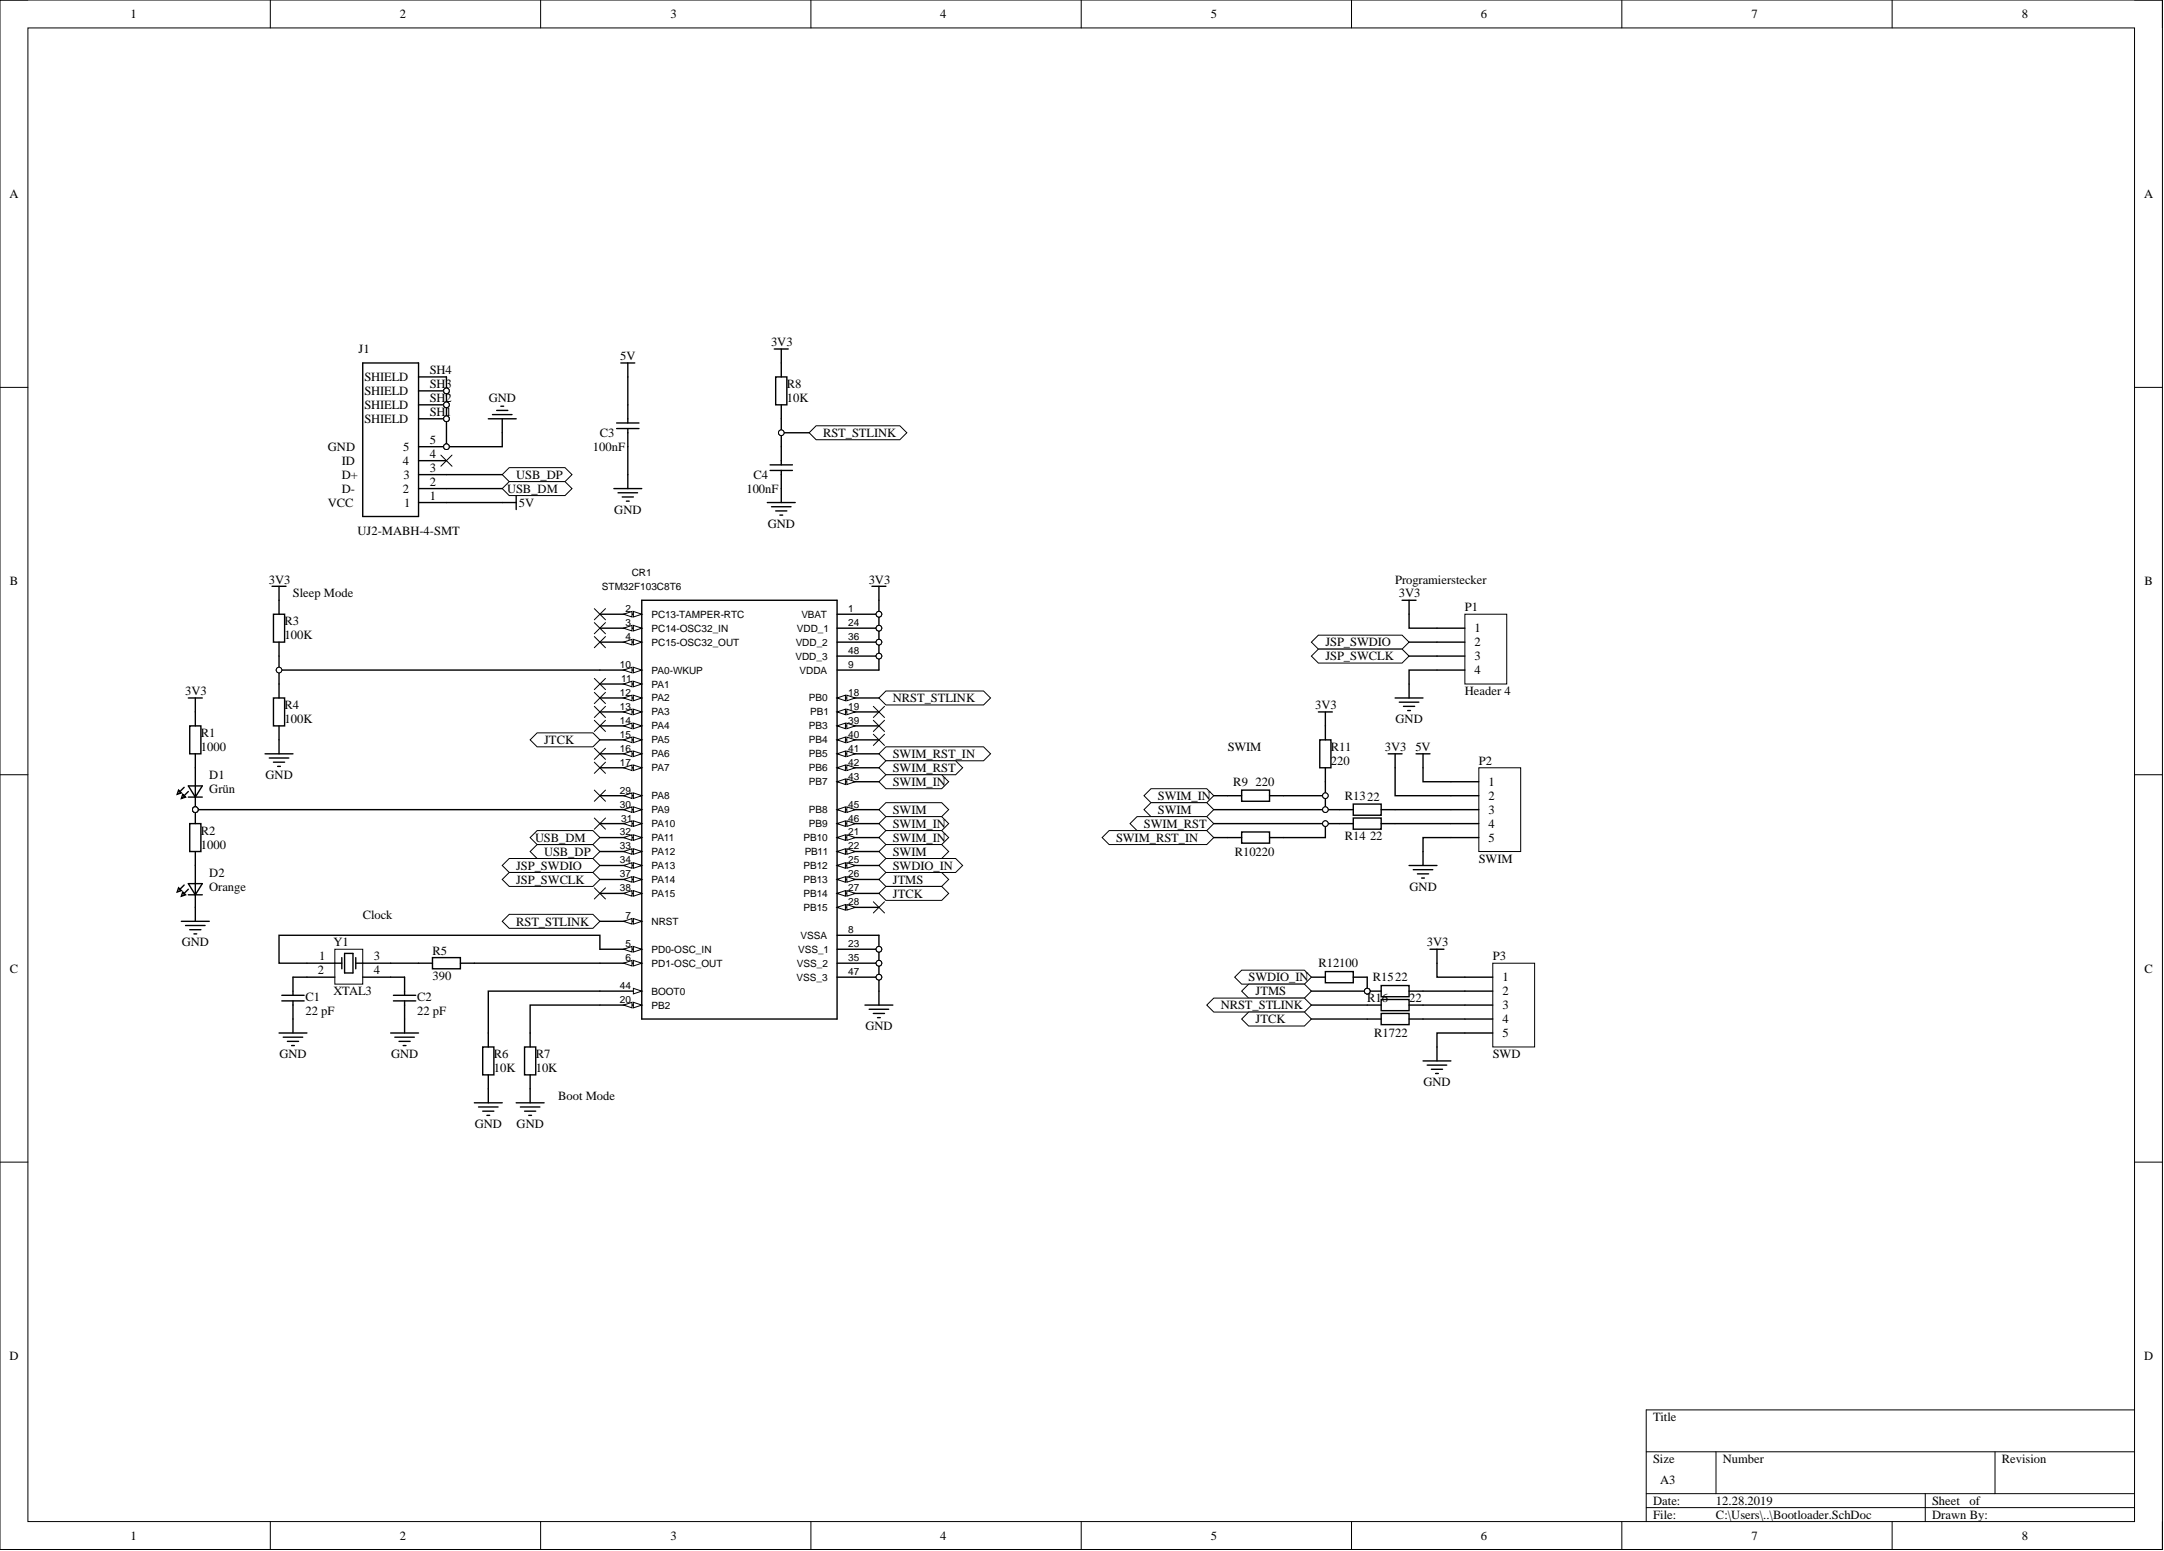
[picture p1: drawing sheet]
<svg xmlns="http://www.w3.org/2000/svg" width="393mm" height="282mm" viewBox="0 0 393 282" stroke-linecap="round" stroke-linejoin="round" font-family="sans-serif">
<g fill="none" stroke="#000" stroke-width=".18">
<path d="M0 0h393.1v281.6h-393.1zM0 0h5.1M5.1 5.1h382.9v271.4h-382.9zM49.1 0v5.1M98.3 0v5.1M147.4 0v5.1M196.5 0v5.1M245.7 0v5.1M294.8 0v5.1M343.9 0v5.1M388 0h5.1v5.1M0 70.4h5.1"/>
<path d="M388 70.4h5.1M0 140.8h5.1M388 140.8h5.1M0 211.2h5.1M388 211.2h5.1M388 256.2h-88.8v20.3M49.1 276.5v5.1M98.3 276.5v5.1M147.4 276.5v5.1M196.5 276.5v5.1M245.7 276.5v5.1M294.8 276.5v5.1"/>
<path d="M299.2 263.8h88.8M299.2 271.4h88.8M299.2 274h88.8M311.9 263.8v7.6M343.9 276.5v5.1M350 271.4v5.1M362.6 263.8v7.6M393.1 276.5v5.1"/>
</g>
<circle cx="81.1" cy="71" r=".51" fill="#fff"/>
<circle cx="81.1" cy="71" r=".51" fill="none" stroke="#000" stroke-width=".18"/>
<circle cx="81.1" cy="73.6" r=".51" fill="#fff"/>
<circle cx="81.1" cy="73.6" r=".51" fill="none" stroke="#000" stroke-width=".18"/>
<circle cx="81.1" cy="76.1" r=".51" fill="#fff"/>
<circle cx="81.1" cy="76.1" r=".51" fill="none" stroke="#000" stroke-width=".18"/>
<circle cx="81.1" cy="81.2" r=".51" fill="#fff"/>
<circle cx="81.1" cy="81.2" r=".51" fill="none" stroke="#000" stroke-width=".18"/>
<path d="M65.9 66h10.2v27.9h-10.2zM76.1 68.5h5M76.1 71h5" fill="none" stroke="#000" stroke-width=".25"/>
<circle cx="81.1" cy="71" r=".51" fill="#fff"/>
<circle cx="81.1" cy="71" r=".51" fill="none" stroke="#000" stroke-width=".18"/>
<path d="M76.1 73.6h5" fill="none" stroke="#000" stroke-width=".25"/>
<circle cx="81.1" cy="73.6" r=".51" fill="#fff"/>
<circle cx="81.1" cy="73.6" r=".51" fill="none" stroke="#000" stroke-width=".18"/>
<path d="M76.1 76.1h5" fill="none" stroke="#000" stroke-width=".25"/>
<circle cx="81.1" cy="76.1" r=".51" fill="#fff"/>
<circle cx="81.1" cy="76.1" r=".51" fill="none" stroke="#000" stroke-width=".18"/>
<path d="M76.1 81.2h5" fill="none" stroke="#000" stroke-width=".25"/>
<circle cx="81.1" cy="81.2" r=".51" fill="#fff"/>
<g fill="none" stroke="#000" stroke-width=".18">
<path d="M80.1 82.7l2.1 2M82.2 82.7l-2.1 2"/>
<circle cx="81.1" cy="81.2" r=".51"/>
</g>
<path d="M88.8 76.1h5M89.5 75.3h3.6M90.3 74.6h2M91 73.8h.5M91.3 76.1v2.5M76.1 83.7h5M76.1 86.3h5M76.1 88.8h5M76.1 91.3h5M91.3 91.3h2.5M93.8 90.1v2.5" fill="none" stroke="#000" stroke-width=".25"/>
<path d="M92.6 85h10.1l1.3 1.3-1.3 1.2h-10.1l-1.3-1.2z" fill-rule="evenodd" fill="#fff"/>
<path d="M92.6 85h10.1l1.3 1.3-1.3 1.2h-10.1l-1.3-1.2z" fill="none" stroke="#000" stroke-width=".18"/>
<path d="M92.6 87.5h10.1l1.3 1.3-1.3 1.3h-10.1l-1.3-1.3z" fill-rule="evenodd" fill="#fff"/>
<path d="M92.6 87.5h10.1l1.3 1.3-1.3 1.3h-10.1l-1.3-1.3z" fill="none" stroke="#000" stroke-width=".18"/>
<path d="M112.1 76.9h4M112.1 77.9h4M112.8 66h2.6M114.1 66v2.5M114.1 73.6v3.3M114.1 77.9v3.3M111.6 88.8h5.1M112.3 89.6h3.6M113.1 90.3h2M113.9 91.1h.5M114.1 86.3v2.5" fill="none" stroke="#000" stroke-width=".25"/>
<path d="M60.9 172.5h5v6.4h-5z" fill-rule="evenodd" fill="#fff"/>
<path d="M60.9 172.5h5v6.4h-5z" fill="none" stroke="#000" stroke-width=".18"/>
<g fill="none" stroke="#000" stroke-width=".25">
<path d="M53.3 177.6v3.3M55.8 177.6h5.1M55.8 175h6.3M62.1 174v2.1M62.6 173.3h1.6v3.5h-1.6zM64.7 175h6.3M64.7 174v2.1M65.9 177.6h5.1M73.5 177.6v3.3M76.1 175h2.5M78.6 174h5.1v2.1h-5.1zM83.7 175h2.5"/>
<path d="M50.7 187.7h5.1M51.2 180.9h4.1M51.2 181.9h4.1M51.5 188.5h3.5M52.2 189.3h2.1M53 190h.5M53.3 181.9v5.8M71 187.7h5.1M71.5 180.9h4.1M71.5 181.9h4.1M71.8 188.5h3.5M72.5 189.3h2.1"/>
<path d="M73.3 190h.5M73.5 181.9v5.8"/>
</g>
<circle cx="35.5" cy="147.1" r=".51" fill="#fff"/>
<circle cx="35.5" cy="147.1" r=".51" fill="none" stroke="#000" stroke-width=".18"/>
<path d="M35.5 147.1v2.6M35.5 154.8v2.5" fill="none" stroke="#000" stroke-width=".25"/>
<circle cx="35.5" cy="147.1" r=".51" fill="#fff"/>
<circle cx="35.5" cy="147.1" r=".51" fill="none" stroke="#000" stroke-width=".18"/>
<g fill="none" stroke="#000" stroke-width=".25">
<path d="M140.7 63.4h2.6M141 68.5h2v5.1h-2zM142 63.4v5.1M142 73.6v2.5M139.5 91.3h5M140 84.5h4M140 85.5h4M140.2 92.1h3.6M141 92.9h2M141.8 93.6h.5M142 81.2v3.3M142 85.5v5.8"/>
<path d="M49.4 106.6h2.6M49.7 111.6h2v5.1h-2zM50.7 106.6v5M50.7 116.7v2.5M34.2 126.8h2.6M34.5 131.9h2v5.1h-2zM35.5 126.8v5.1M35.5 137v2.5M48.2 137h5.1M48.9 137.8h3.6M49.7 126.8h2v5.1h-2zM49.7 138.5h2"/>
<path d="M50.5 139.3h.5M50.7 124.3v2.5M50.7 131.9v5.1M34.5 149.7h2v5.1h-2zM33 167.4h5M33.7 168.2h3.6M34.5 169h2M35.2 169.7h.6M35.5 164.9v2.5"/>
</g>
<path d="M148.3 77.4h15.3l1.2 1.2-1.2 1.3h-15.3l-1.2-1.3z" fill-rule="evenodd" fill="#fff"/>
<path d="M148.3 77.4h15.3l1.2 1.2-1.2 1.3h-15.3l-1.2-1.3z" fill="none" stroke="#000" stroke-width=".18"/>
<g fill="none" stroke="#000" stroke-width=".25">
<path d="M87.7 190.3h2.1v5h-2.1zM88.8 187.7v2.6M88.8 195.3v5.1M95.3 190.3h2.1v5h-2.1zM96.4 187.7v2.6M96.4 195.3v5.1M86.2 200.4h5.1M87 201.2h3.5M87.7 201.9h2.1M88.5 202.7h.5M93.8 200.4h5.1M94.6 201.2h3.5"/>
<path d="M95.3 201.9h2.1M96.1 202.7h.5"/>
</g>
<path d="M266.3 111.6h7.6v12.7h-7.6z" fill-rule="evenodd" fill="#fff"/>
<path d="M266.3 111.6h7.6v12.7h-7.6z" fill="none" stroke="#000" stroke-width=".18"/>
<path d="M254.9 109.1h2.5M256.1 109.1v2.5M261.2 114.2h5.1M261.2 116.7h5.1M261.2 119.2h5.1M253.6 126.8h5.1M254.3 127.6h3.6M255.1 128.4h2M255.9 129.1h.5M256.1 124.3v2.5M261.2 121.8h5.1" fill="none" stroke="#000" stroke-width=".25"/>
<path d="M239.6 115.4h15.3l1.2 1.3-1.2 1.3h-15.3l-1.2-1.3z" fill-rule="evenodd" fill="#fff"/>
<path d="M239.6 115.4h15.3l1.2 1.3-1.2 1.3h-15.3l-1.2-1.3z" fill="none" stroke="#000" stroke-width=".18"/>
<path d="M239.6 118h15.3l1.2 1.2-1.2 1.3h-15.3l-1.2-1.3z" fill-rule="evenodd" fill="#fff"/>
<path d="M239.6 118h15.3l1.2 1.2-1.2 1.3h-15.3l-1.2-1.3z" fill="none" stroke="#000" stroke-width=".18"/>
<path d="M268.8 139.5h7.6v15.3h-7.6z" fill-rule="evenodd" fill="#fff"/>
<path d="M268.8 139.5h7.6v15.3h-7.6z" fill="none" stroke="#000" stroke-width=".18"/>
<g fill="none" stroke="#000" stroke-width=".25">
<path d="M239.6 129.4h2.6M240.9 129.4v2.5M252.3 137h2.6M253.6 137v2.5M257.4 137h2.5M258.7 137v2.5M223.2 144.6h2.5M223.2 152.2h2.5M225.7 143.6h5.1v2h-5.1zM225.7 151.2h5.1v2h-5.1zM230.8 144.6h2.5M230.8 152.2h2.5"/>
<path d="M243.4 147.1h2.6M243.4 149.7h2.6M246 146.1h5.1v2.1h-5.1zM246 148.7h5.1v2h-5.1zM251.1 147.1h2.5M251.1 149.7h2.5M256.1 157.3h5.1M256.9 158.1h3.5M257.6 158.8h2.1M258.4 159.6h.5M258.7 154.8v2.5M263.7 142.1h5.1"/>
<path d="M263.7 144.6h5.1M263.7 147.1h5.1M263.7 149.7h5.1M263.7 152.2h5.1"/>
</g>
<path d="M209.2 143.3h10.2l1.2 1.3-1.2 1.3h-10.2l-1.3-1.3z" fill-rule="evenodd" fill="#fff"/>
<path d="M209.2 143.3h10.2l1.2 1.3-1.2 1.3h-10.2l-1.3-1.3z" fill="none" stroke="#000" stroke-width=".18"/>
<path d="M209.2 145.9h10.2l1.2 1.2-1.2 1.3h-10.2l-1.3-1.3z" fill-rule="evenodd" fill="#fff"/>
<path d="M209.2 145.9h10.2l1.2 1.2-1.2 1.3h-10.2l-1.3-1.3z" fill="none" stroke="#000" stroke-width=".18"/>
<path d="M206.7 148.4h12.7l1.2 1.3-1.2 1.2h-12.7l-1.3-1.2z" fill-rule="evenodd" fill="#fff"/>
<path d="M206.7 148.4h12.7l1.2 1.3-1.2 1.2h-12.7l-1.3-1.2z" fill="none" stroke="#000" stroke-width=".18"/>
<path d="M201.6 150.9h17.8l1.2 1.3-1.2 1.3h-17.8l-1.3-1.3z" fill-rule="evenodd" fill="#fff"/>
<path d="M201.6 150.9h17.8l1.2 1.3-1.2 1.3h-17.8l-1.3-1.3z" fill="none" stroke="#000" stroke-width=".18"/>
<path d="M271.3 175h7.6v15.3h-7.6z" fill-rule="evenodd" fill="#fff"/>
<path d="M271.3 175h7.6v15.3h-7.6z" fill="none" stroke="#000" stroke-width=".18"/>
<path d="M259.9 172.5h2.6M261.2 172.5v2.5M266.3 177.6h5M258.7 192.8h5M259.4 193.6h3.6M260.2 194.3h2M260.9 195.1h.5M261.2 190.3v2.5M266.3 180.1h5M266.3 182.7h5M266.3 185.2h5M266.3 187.7h5" fill="none" stroke="#000" stroke-width=".25"/>
<circle cx="248.5" cy="180.1" r=".51" fill="#fff"/>
<circle cx="248.5" cy="180.1" r=".51" fill="none" stroke="#000" stroke-width=".18"/>
<path d="M248.5 180.1h2.6" fill="none" stroke="#000" stroke-width=".25"/>
<circle cx="248.5" cy="180.1" r=".51" fill="#fff"/>
<circle cx="248.5" cy="180.1" r=".51" fill="none" stroke="#000" stroke-width=".18"/>
<path d="M238.4 177.6h2.5M240.9 176.6h5.1v2h-5.1zM246 177.6h2.5M251.1 179.1h5v2h-5zM248.5 182.7h2.6M248.5 185.2h2.6M251.1 181.6h5v2.1h-5zM251.1 184.2h5v2h-5zM256.1 180.1h2.6M256.1 182.7h2.6M256.1 185.2h2.6" fill="none" stroke="#000" stroke-width=".25"/>
<path d="M225.7 176.3h11.4l1.3 1.3-1.3 1.3h-11.4l-1.3-1.3z" fill-rule="evenodd" fill="#fff"/>
<path d="M225.7 176.3h11.4l1.3 1.3-1.3 1.3h-11.4l-1.3-1.3z" fill="none" stroke="#000" stroke-width=".18"/>
<path d="M227 178.9h10.1l1.3 1.2-1.3 1.3h-10.1l-1.3-1.3z" fill-rule="evenodd" fill="#fff"/>
<path d="M227 178.9h10.1l1.3 1.2-1.3 1.3h-10.1l-1.3-1.3z" fill="none" stroke="#000" stroke-width=".18"/>
<path d="M220.6 181.4h16.5l1.3 1.3-1.3 1.2h-16.5l-1.2-1.2z" fill-rule="evenodd" fill="#fff"/>
<path d="M220.6 181.4h16.5l1.3 1.3-1.3 1.2h-16.5l-1.2-1.2z" fill="none" stroke="#000" stroke-width=".18"/>
<path d="M227 183.9h10.1l1.3 1.3-1.3 1.3h-10.1l-1.3-1.3z" fill-rule="evenodd" fill="#fff"/>
<path d="M227 183.9h10.1l1.3 1.3-1.3 1.3h-10.1l-1.3-1.3z" fill="none" stroke="#000" stroke-width=".18"/>
<circle cx="159.8" cy="119.2" r=".51" fill="#fff"/>
<circle cx="159.8" cy="119.2" r=".51" fill="none" stroke="#000" stroke-width=".18"/>
<circle cx="159.8" cy="177.6" r=".51" fill="#fff"/>
<circle cx="159.8" cy="177.6" r=".51" fill="none" stroke="#000" stroke-width=".18"/>
<circle cx="159.8" cy="116.7" r=".51" fill="#fff"/>
<circle cx="159.8" cy="116.7" r=".51" fill="none" stroke="#000" stroke-width=".18"/>
<circle cx="159.8" cy="175" r=".51" fill="#fff"/>
<circle cx="159.8" cy="175" r=".51" fill="none" stroke="#000" stroke-width=".18"/>
<circle cx="159.8" cy="114.2" r=".51" fill="#fff"/>
<circle cx="159.8" cy="114.2" r=".51" fill="none" stroke="#000" stroke-width=".18"/>
<circle cx="159.8" cy="172.5" r=".51" fill="#fff"/>
<circle cx="159.8" cy="172.5" r=".51" fill="none" stroke="#000" stroke-width=".18"/>
<circle cx="159.8" cy="111.6" r=".51" fill="#fff"/>
<circle cx="159.8" cy="111.6" r=".51" fill="none" stroke="#000" stroke-width=".18"/>
<path d="M116.7 109.1h35.5v76.1h-35.5zM152.2 119.2h7.6" fill="none" stroke="#000" stroke-width=".25"/>
<circle cx="159.8" cy="119.2" r=".51" fill="#fff"/>
<circle cx="159.8" cy="119.2" r=".51" fill="none" stroke="#000" stroke-width=".18"/>
<path d="M152.2 177.6h7.6" fill="none" stroke="#000" stroke-width=".25"/>
<circle cx="159.8" cy="177.6" r=".51" fill="#fff"/>
<circle cx="159.8" cy="177.6" r=".51" fill="none" stroke="#000" stroke-width=".18"/>
<path d="M152.2 149.7h7.6" fill="none" stroke="#000" stroke-width=".25"/>
<path d="M152.2 149.7l1.5-.5v1z" fill="#fff"/>
<path d="M152.2 149.7l1.5-.5v1z" fill="none" stroke="#000" stroke-width=".18"/>
<path d="M153.9 149.2l1.5 .5-1.5 .5z" fill="#fff"/>
<path d="M153.9 149.2l1.5 .5-1.5 .5z" fill="none" stroke="#000" stroke-width=".18"/>
<path d="M152.2 147.1h7.6" fill="none" stroke="#000" stroke-width=".25"/>
<path d="M152.2 147.1l1.5-.5v1z" fill="#fff"/>
<path d="M152.2 147.1l1.5-.5v1z" fill="none" stroke="#000" stroke-width=".18"/>
<path d="M153.9 146.6l1.5 .5-1.5 .5z" fill="#fff"/>
<path d="M153.9 146.6l1.5 .5-1.5 .5z" fill="none" stroke="#000" stroke-width=".18"/>
<path d="M109 180.1h7.7" fill="none" stroke="#000" stroke-width=".25"/>
<path d="M115.1 179.6l1.6 .5-1.6 .5z" fill="#fff"/>
<path d="M115.1 179.6l1.6 .5-1.6 .5z" fill="none" stroke="#000" stroke-width=".18"/>
<path d="M152.2 142.1h7.6" fill="none" stroke="#000" stroke-width=".25"/>
<path d="M152.2 142.1l1.5-.5v1z" fill="#fff"/>
<path d="M152.2 142.1l1.5-.5v1z" fill="none" stroke="#000" stroke-width=".18"/>
<path d="M153.9 141.6l1.5 .5-1.5 .5z" fill="#fff"/>
<path d="M153.9 141.6l1.5 .5-1.5 .5z" fill="none" stroke="#000" stroke-width=".18"/>
<path d="M152.2 139.5h7.6" fill="none" stroke="#000" stroke-width=".25"/>
<path d="M152.2 139.5l1.5-.5v1z" fill="#fff"/>
<path d="M152.2 139.5l1.5-.5v1z" fill="none" stroke="#000" stroke-width=".18"/>
<path d="M153.9 139l1.5 .5-1.5 .5z" fill="#fff"/>
<path d="M153.9 139l1.5 .5-1.5 .5z" fill="none" stroke="#000" stroke-width=".18"/>
<path d="M152.2 137h7.6" fill="none" stroke="#000" stroke-width=".25"/>
<path d="M152.2 137l1.5-.5v1z" fill="#fff"/>
<path d="M152.2 137l1.5-.5v1z" fill="none" stroke="#000" stroke-width=".18"/>
<path d="M153.9 136.5l1.5 .5-1.5 .5z" fill="#fff"/>
<path d="M153.9 136.5l1.5 .5-1.5 .5z" fill="none" stroke="#000" stroke-width=".18"/>
<path d="M152.2 134.5h7.6" fill="none" stroke="#000" stroke-width=".25"/>
<path d="M152.2 134.5l1.5-.6v1.1z" fill="#fff"/>
<path d="M152.2 134.5l1.5-.6v1.1z" fill="none" stroke="#000" stroke-width=".18"/>
<path d="M153.9 133.9l1.5 .6-1.5 .5z" fill="#fff"/>
<path d="M153.9 133.9l1.5 .6-1.5 .5z" fill="none" stroke="#000" stroke-width=".18"/>
<path d="M152.2 131.9h7.6" fill="none" stroke="#000" stroke-width=".25"/>
<path d="M152.2 131.9l1.5-.5v1z" fill="#fff"/>
<path d="M152.2 131.9l1.5-.5v1z" fill="none" stroke="#000" stroke-width=".18"/>
<path d="M153.9 131.4l1.5 .5-1.5 .5z" fill="#fff"/>
<path d="M153.9 131.4l1.5 .5-1.5 .5z" fill="none" stroke="#000" stroke-width=".18"/>
<path d="M109 162.4h7.7" fill="none" stroke="#000" stroke-width=".25"/>
<path d="M115.1 161.9l1.6 .5-1.6 .5z" fill="#fff"/>
<path d="M115.1 161.9l1.6 .5-1.6 .5z" fill="none" stroke="#000" stroke-width=".18"/>
<path d="M113.4 162.4l1.5-.5v1z" fill="#fff"/>
<path d="M113.4 162.4l1.5-.5v1z" fill="none" stroke="#000" stroke-width=".18"/>
<path d="M109 159.8h7.7" fill="none" stroke="#000" stroke-width=".25"/>
<path d="M115.1 159.3l1.6 .5-1.6 .5z" fill="#fff"/>
<path d="M115.1 159.3l1.6 .5-1.6 .5z" fill="none" stroke="#000" stroke-width=".18"/>
<path d="M113.4 159.8l1.5-.5v1z" fill="#fff"/>
<path d="M113.4 159.8l1.5-.5v1z" fill="none" stroke="#000" stroke-width=".18"/>
<path d="M152.2 116.7h7.6" fill="none" stroke="#000" stroke-width=".25"/>
<circle cx="159.8" cy="116.7" r=".51" fill="#fff"/>
<circle cx="159.8" cy="116.7" r=".51" fill="none" stroke="#000" stroke-width=".18"/>
<path d="M152.2 175h7.6" fill="none" stroke="#000" stroke-width=".25"/>
<circle cx="159.8" cy="175" r=".51" fill="#fff"/>
<circle cx="159.8" cy="175" r=".51" fill="none" stroke="#000" stroke-width=".18"/>
<path d="M109 157.3h7.7" fill="none" stroke="#000" stroke-width=".25"/>
<path d="M115.1 156.8l1.6 .5-1.6 .5z" fill="#fff"/>
<path d="M115.1 156.8l1.6 .5-1.6 .5z" fill="none" stroke="#000" stroke-width=".18"/>
<path d="M113.4 157.3l1.5-.5v1z" fill="#fff"/>
<path d="M113.4 157.3l1.5-.5v1z" fill="none" stroke="#000" stroke-width=".18"/>
<path d="M109 154.8h7.7" fill="none" stroke="#000" stroke-width=".25"/>
<path d="M115.1 154.2l1.6 .6-1.6 .5z" fill="#fff"/>
<path d="M115.1 154.2l1.6 .6-1.6 .5z" fill="none" stroke="#000" stroke-width=".18"/>
<path d="M113.4 154.8l1.5-.6v1.1z" fill="#fff"/>
<path d="M113.4 154.8l1.5-.6v1.1z" fill="none" stroke="#000" stroke-width=".18"/>
<path d="M109 152.2h7.7" fill="none" stroke="#000" stroke-width=".25"/>
<path d="M115.1 151.7l1.6 .5-1.6 .5z" fill="#fff"/>
<path d="M115.1 151.7l1.6 .5-1.6 .5z" fill="none" stroke="#000" stroke-width=".18"/>
<path d="M113.4 152.2l1.5-.5v1z" fill="#fff"/>
<path d="M113.4 152.2l1.5-.5v1z" fill="none" stroke="#000" stroke-width=".18"/>
<path d="M109 149.7h7.7" fill="none" stroke="#000" stroke-width=".25"/>
<path d="M115.1 149.2l1.6 .5-1.6 .5z" fill="#fff"/>
<path d="M115.1 149.2l1.6 .5-1.6 .5z" fill="none" stroke="#000" stroke-width=".18"/>
<path d="M113.4 149.7l1.5-.5v1z" fill="#fff"/>
<path d="M113.4 149.7l1.5-.5v1z" fill="none" stroke="#000" stroke-width=".18"/>
<path d="M109 147.1h7.7" fill="none" stroke="#000" stroke-width=".25"/>
<path d="M115.1 146.6l1.6 .5-1.6 .5z" fill="#fff"/>
<path d="M115.1 146.6l1.6 .5-1.6 .5z" fill="none" stroke="#000" stroke-width=".18"/>
<path d="M113.4 147.1l1.5-.5v1z" fill="#fff"/>
<path d="M113.4 147.1l1.5-.5v1z" fill="none" stroke="#000" stroke-width=".18"/>
<path d="M109 144.6h7.7" fill="none" stroke="#000" stroke-width=".25"/>
<path d="M115.1 144.1l1.6 .5-1.6 .5z" fill="#fff"/>
<path d="M115.1 144.1l1.6 .5-1.6 .5z" fill="none" stroke="#000" stroke-width=".18"/>
<path d="M113.4 144.6l1.5-.5v1z" fill="#fff"/>
<path d="M113.4 144.6l1.5-.5v1z" fill="none" stroke="#000" stroke-width=".18"/>
<path d="M152.2 164.9h7.6" fill="none" stroke="#000" stroke-width=".25"/>
<path d="M152.2 164.9l1.5-.5v1z" fill="#fff"/>
<path d="M152.2 164.9l1.5-.5v1z" fill="none" stroke="#000" stroke-width=".18"/>
<path d="M153.9 164.4l1.5 .5-1.5 .5z" fill="#fff"/>
<path d="M153.9 164.4l1.5 .5-1.5 .5z" fill="none" stroke="#000" stroke-width=".18"/>
<path d="M152.2 162.4h7.6" fill="none" stroke="#000" stroke-width=".25"/>
<path d="M152.2 162.4l1.5-.5v1z" fill="#fff"/>
<path d="M152.2 162.4l1.5-.5v1z" fill="none" stroke="#000" stroke-width=".18"/>
<path d="M153.9 161.9l1.5 .5-1.5 .5z" fill="#fff"/>
<path d="M153.9 161.9l1.5 .5-1.5 .5z" fill="none" stroke="#000" stroke-width=".18"/>
<path d="M152.2 159.8h7.6" fill="none" stroke="#000" stroke-width=".25"/>
<path d="M152.2 159.8l1.5-.5v1z" fill="#fff"/>
<path d="M152.2 159.8l1.5-.5v1z" fill="none" stroke="#000" stroke-width=".18"/>
<path d="M153.9 159.3l1.5 .5-1.5 .5z" fill="#fff"/>
<path d="M153.9 159.3l1.5 .5-1.5 .5z" fill="none" stroke="#000" stroke-width=".18"/>
<path d="M152.2 157.3h7.6" fill="none" stroke="#000" stroke-width=".25"/>
<path d="M152.2 157.3l1.5-.5v1z" fill="#fff"/>
<path d="M152.2 157.3l1.5-.5v1z" fill="none" stroke="#000" stroke-width=".18"/>
<path d="M153.9 156.8l1.5 .5-1.5 .5z" fill="#fff"/>
<path d="M153.9 156.8l1.5 .5-1.5 .5z" fill="none" stroke="#000" stroke-width=".18"/>
<path d="M152.2 114.2h7.6" fill="none" stroke="#000" stroke-width=".25"/>
<circle cx="159.8" cy="114.2" r=".51" fill="#fff"/>
<circle cx="159.8" cy="114.2" r=".51" fill="none" stroke="#000" stroke-width=".18"/>
<path d="M152.2 172.5h7.6" fill="none" stroke="#000" stroke-width=".25"/>
<circle cx="159.8" cy="172.5" r=".51" fill="#fff"/>
<circle cx="159.8" cy="172.5" r=".51" fill="none" stroke="#000" stroke-width=".18"/>
<path d="M152.2 154.8h7.6" fill="none" stroke="#000" stroke-width=".25"/>
<path d="M152.2 154.8l1.5-.6v1.1z" fill="#fff"/>
<path d="M152.2 154.8l1.5-.6v1.1z" fill="none" stroke="#000" stroke-width=".18"/>
<path d="M153.9 154.2l1.5 .6-1.5 .5z" fill="#fff"/>
<path d="M153.9 154.2l1.5 .6-1.5 .5z" fill="none" stroke="#000" stroke-width=".18"/>
<path d="M152.2 152.2h7.6" fill="none" stroke="#000" stroke-width=".25"/>
<path d="M152.2 152.2l1.5-.5v1z" fill="#fff"/>
<path d="M152.2 152.2l1.5-.5v1z" fill="none" stroke="#000" stroke-width=".18"/>
<path d="M153.9 151.7l1.5 .5-1.5 .5z" fill="#fff"/>
<path d="M153.9 151.7l1.5 .5-1.5 .5z" fill="none" stroke="#000" stroke-width=".18"/>
<path d="M109 182.7h7.7" fill="none" stroke="#000" stroke-width=".25"/>
<path d="M115.1 182.2l1.6 .5-1.6 .5z" fill="#fff"/>
<path d="M115.1 182.2l1.6 .5-1.6 .5z" fill="none" stroke="#000" stroke-width=".18"/>
<path d="M113.4 182.7l1.5-.5v1z" fill="#fff"/>
<path d="M113.4 182.7l1.5-.5v1z" fill="none" stroke="#000" stroke-width=".18"/>
<path d="M152.2 129.4h7.6" fill="none" stroke="#000" stroke-width=".25"/>
<path d="M152.2 129.4l1.5-.5v1z" fill="#fff"/>
<path d="M152.2 129.4l1.5-.5v1z" fill="none" stroke="#000" stroke-width=".18"/>
<path d="M153.9 128.9l1.5 .5-1.5 .5z" fill="#fff"/>
<path d="M153.9 128.9l1.5 .5-1.5 .5z" fill="none" stroke="#000" stroke-width=".18"/>
<path d="M152.2 126.8h7.6" fill="none" stroke="#000" stroke-width=".25"/>
<path d="M152.2 126.8l1.5-.5v1.1z" fill="#fff"/>
<path d="M152.2 126.8l1.5-.5v1.1z" fill="none" stroke="#000" stroke-width=".18"/>
<path d="M153.9 126.3l1.5 .5-1.5 .6z" fill="#fff"/>
<path d="M153.9 126.3l1.5 .5-1.5 .6z" fill="none" stroke="#000" stroke-width=".18"/>
<path d="M109 139.5h7.7" fill="none" stroke="#000" stroke-width=".25"/>
<path d="M115.1 139l1.6 .5-1.6 .5z" fill="#fff"/>
<path d="M115.1 139l1.6 .5-1.6 .5z" fill="none" stroke="#000" stroke-width=".18"/>
<path d="M113.4 139.5l1.5-.5v1z" fill="#fff"/>
<path d="M113.4 139.5l1.5-.5v1z" fill="none" stroke="#000" stroke-width=".18"/>
<path d="M109 137h7.7" fill="none" stroke="#000" stroke-width=".25"/>
<path d="M115.1 136.5l1.6 .5-1.6 .5z" fill="#fff"/>
<path d="M115.1 136.5l1.6 .5-1.6 .5z" fill="none" stroke="#000" stroke-width=".18"/>
<path d="M113.4 137l1.5-.5v1z" fill="#fff"/>
<path d="M113.4 137l1.5-.5v1z" fill="none" stroke="#000" stroke-width=".18"/>
<path d="M109 134.5h7.7" fill="none" stroke="#000" stroke-width=".25"/>
<path d="M115.1 133.9l1.6 .6-1.6 .5z" fill="#fff"/>
<path d="M115.1 133.9l1.6 .6-1.6 .5z" fill="none" stroke="#000" stroke-width=".18"/>
<path d="M113.4 134.5l1.5-.6v1.1z" fill="#fff"/>
<path d="M113.4 134.5l1.5-.6v1.1z" fill="none" stroke="#000" stroke-width=".18"/>
<path d="M109 131.9h7.7" fill="none" stroke="#000" stroke-width=".25"/>
<path d="M115.1 131.4l1.6 .5-1.6 .5z" fill="#fff"/>
<path d="M115.1 131.4l1.6 .5-1.6 .5z" fill="none" stroke="#000" stroke-width=".18"/>
<path d="M113.4 131.9l1.5-.5v1z" fill="#fff"/>
<path d="M113.4 131.9l1.5-.5v1z" fill="none" stroke="#000" stroke-width=".18"/>
<path d="M109 129.4h7.7" fill="none" stroke="#000" stroke-width=".25"/>
<path d="M115.1 128.9l1.6 .5-1.6 .5z" fill="#fff"/>
<path d="M115.1 128.9l1.6 .5-1.6 .5z" fill="none" stroke="#000" stroke-width=".18"/>
<path d="M113.4 129.4l1.5-.5v1z" fill="#fff"/>
<path d="M113.4 129.4l1.5-.5v1z" fill="none" stroke="#000" stroke-width=".18"/>
<path d="M109 126.8h7.7" fill="none" stroke="#000" stroke-width=".25"/>
<path d="M115.1 126.3l1.6 .5-1.6 .6z" fill="#fff"/>
<path d="M115.1 126.3l1.6 .5-1.6 .6z" fill="none" stroke="#000" stroke-width=".18"/>
<path d="M113.4 126.8l1.5-.5v1.1z" fill="#fff"/>
<path d="M113.4 126.8l1.5-.5v1.1z" fill="none" stroke="#000" stroke-width=".18"/>
<path d="M109 124.3h7.7" fill="none" stroke="#000" stroke-width=".25"/>
<path d="M115.1 123.8l1.6 .5-1.6 .5z" fill="#fff"/>
<path d="M115.1 123.8l1.6 .5-1.6 .5z" fill="none" stroke="#000" stroke-width=".18"/>
<path d="M113.4 124.3l1.5-.5v1z" fill="#fff"/>
<path d="M113.4 124.3l1.5-.5v1z" fill="none" stroke="#000" stroke-width=".18"/>
<path d="M109 121.8h7.7" fill="none" stroke="#000" stroke-width=".25"/>
<path d="M115.1 121.3l1.6 .5-1.6 .5z" fill="#fff"/>
<path d="M115.1 121.3l1.6 .5-1.6 .5z" fill="none" stroke="#000" stroke-width=".18"/>
<path d="M113.4 121.8l1.5-.5v1z" fill="#fff"/>
<path d="M113.4 121.8l1.5-.5v1z" fill="none" stroke="#000" stroke-width=".18"/>
<path d="M152.2 121.8h7.6M109 167.4h7.7M152.2 170h7.6" fill="none" stroke="#000" stroke-width=".25"/>
<path d="M115.1 166.9l1.6 .5-1.6 .5z" fill="#fff"/>
<path d="M115.1 166.9l1.6 .5-1.6 .5z" fill="none" stroke="#000" stroke-width=".18"/>
<path d="M113.4 167.4l1.5-.5v1z" fill="#fff"/>
<path d="M113.4 167.4l1.5-.5v1z" fill="none" stroke="#000" stroke-width=".18"/>
<path d="M109 175h7.7" fill="none" stroke="#000" stroke-width=".25"/>
<path d="M115.1 174.5l1.6 .5-1.6 .6z" fill="#fff"/>
<path d="M115.1 174.5l1.6 .5-1.6 .6z" fill="none" stroke="#000" stroke-width=".18"/>
<path d="M113.4 175l1.5-.5v1.1z" fill="#fff"/>
<path d="M113.4 175l1.5-.5v1.1z" fill="none" stroke="#000" stroke-width=".18"/>
<path d="M109 172.5h7.7" fill="none" stroke="#000" stroke-width=".25"/>
<path d="M115.1 172l1.6 .5-1.6 .5z" fill="#fff"/>
<path d="M115.1 172l1.6 .5-1.6 .5z" fill="none" stroke="#000" stroke-width=".18"/>
<path d="M113.4 172.5l1.5-.5v1z" fill="#fff"/>
<path d="M113.4 172.5l1.5-.5v1z" fill="none" stroke="#000" stroke-width=".18"/>
<path d="M109 116.7h7.7" fill="none" stroke="#000" stroke-width=".25"/>
<path d="M115.1 116.2l1.6 .5-1.6 .5z" fill="#fff"/>
<path d="M115.1 116.2l1.6 .5-1.6 .5z" fill="none" stroke="#000" stroke-width=".18"/>
<path d="M113.4 116.7l1.5-.5v1z" fill="#fff"/>
<path d="M113.4 116.7l1.5-.5v1z" fill="none" stroke="#000" stroke-width=".18"/>
<path d="M109 114.2h7.7" fill="none" stroke="#000" stroke-width=".25"/>
<path d="M115.1 113.7l1.6 .5-1.6 .5z" fill="#fff"/>
<path d="M115.1 113.7l1.6 .5-1.6 .5z" fill="none" stroke="#000" stroke-width=".18"/>
<path d="M113.4 114.2l1.5-.5v1z" fill="#fff"/>
<path d="M113.4 114.2l1.5-.5v1z" fill="none" stroke="#000" stroke-width=".18"/>
<path d="M109 111.6h7.7" fill="none" stroke="#000" stroke-width=".25"/>
<path d="M115.1 111.1l1.6 .5-1.6 .5z" fill="#fff"/>
<path d="M115.1 111.1l1.6 .5-1.6 .5z" fill="none" stroke="#000" stroke-width=".18"/>
<path d="M113.4 111.6l1.5-.5v1z" fill="#fff"/>
<path d="M113.4 111.6l1.5-.5v1z" fill="none" stroke="#000" stroke-width=".18"/>
<path d="M152.2 111.6h7.6" fill="none" stroke="#000" stroke-width=".25"/>
<circle cx="159.8" cy="111.6" r=".51" fill="#fff"/>
<g fill="none" stroke="#000" stroke-width=".18">
<path d="M108 110.6l2.1 2M108 113.1l2.1 2.1M108 115.7l2.1 2M110.1 110.6l-2.1 2M110.1 113.1l-2.1 2.1M110.1 115.7l-2.1 2"/>
<circle cx="159.8" cy="111.6" r=".51"/>
</g>
<path d="M97.6 153.5h10.2l1.2 1.3-1.2 1.2h-10.2l-1.2-1.2z" fill-rule="evenodd" fill="#fff"/>
<path d="M97.6 153.5h10.2l1.2 1.3-1.2 1.2h-10.2l-1.2-1.2z" fill="none" stroke="#000" stroke-width=".18"/>
<path d="M97.6 150.9h10.2l1.2 1.3-1.2 1.3h-10.2l-1.2-1.3z" fill-rule="evenodd" fill="#fff"/>
<path d="M97.6 150.9h10.2l1.2 1.3-1.2 1.3h-10.2l-1.2-1.3z" fill="none" stroke="#000" stroke-width=".18"/>
<path d="M92.6 166.2h15.2l1.2 1.2-1.2 1.3h-15.2l-1.3-1.3z" fill-rule="evenodd" fill="#fff"/>
<path d="M92.6 166.2h15.2l1.2 1.2-1.2 1.3h-15.2l-1.3-1.3z" fill="none" stroke="#000" stroke-width=".18"/>
<path d="M92.6 156h15.2l1.2 1.3-1.2 1.3h-15.2l-1.3-1.3z" fill-rule="evenodd" fill="#fff"/>
<path d="M92.6 156h15.2l1.2 1.3-1.2 1.3h-15.2l-1.3-1.3z" fill="none" stroke="#000" stroke-width=".18"/>
<path d="M92.6 158.6h15.2l1.2 1.2-1.2 1.3h-15.2l-1.3-1.3z" fill-rule="evenodd" fill="#fff"/>
<path d="M92.6 158.6h15.2l1.2 1.2-1.2 1.3h-15.2l-1.3-1.3z" fill="none" stroke="#000" stroke-width=".18"/>
<path d="M97.6 133.2h10.2l1.2 1.3-1.2 1.2h-10.2l-1.2-1.2z" fill-rule="evenodd" fill="#fff"/>
<path d="M97.6 133.2h10.2l1.2 1.3-1.2 1.2h-10.2l-1.2-1.2z" fill="none" stroke="#000" stroke-width=".18"/>
<path d="M161 125.6h17.8l1.2 1.2-1.2 1.3h-17.8l-1.2-1.3z" fill-rule="evenodd" fill="#fff"/>
<path d="M161 125.6h17.8l1.2 1.2-1.2 1.3h-17.8l-1.2-1.3z" fill="none" stroke="#000" stroke-width=".18"/>
<path d="M161 158.6h10.2l1.2 1.2-1.2 1.3h-10.2l-1.2-1.3z" fill-rule="evenodd" fill="#fff"/>
<path d="M161 158.6h10.2l1.2 1.2-1.2 1.3h-10.2l-1.2-1.3z" fill="none" stroke="#000" stroke-width=".18"/>
<path d="M161 161.1h10.2l1.2 1.3-1.2 1.2h-10.2l-1.2-1.2z" fill-rule="evenodd" fill="#fff"/>
<path d="M161 161.1h10.2l1.2 1.3-1.2 1.2h-10.2l-1.2-1.2z" fill="none" stroke="#000" stroke-width=".18"/>
<path d="M161 156h12.7l1.3 1.3-1.3 1.3h-12.7l-1.2-1.3z" fill-rule="evenodd" fill="#fff"/>
<path d="M161 156h12.7l1.3 1.3-1.3 1.3h-12.7l-1.2-1.3z" fill="none" stroke="#000" stroke-width=".18"/>
<path d="M161 145.9h10.2l1.2 1.2-1.2 1.3h-10.2l-1.2-1.3z" fill-rule="evenodd" fill="#fff"/>
<path d="M161 145.9h10.2l1.2 1.2-1.2 1.3h-10.2l-1.2-1.3z" fill="none" stroke="#000" stroke-width=".18"/>
<path d="M161 148.4h10.2l1.2 1.3-1.2 1.2h-10.2l-1.2-1.2z" fill-rule="evenodd" fill="#fff"/>
<path d="M161 148.4h10.2l1.2 1.3-1.2 1.2h-10.2l-1.2-1.2z" fill="none" stroke="#000" stroke-width=".18"/>
<path d="M161 150.9h10.2l1.2 1.3-1.2 1.3h-10.2l-1.2-1.3z" fill-rule="evenodd" fill="#fff"/>
<path d="M161 150.9h10.2l1.2 1.3-1.2 1.3h-10.2l-1.2-1.3z" fill="none" stroke="#000" stroke-width=".18"/>
<path d="M161 153.5h10.2l1.2 1.3-1.2 1.2h-10.2l-1.2-1.2z" fill-rule="evenodd" fill="#fff"/>
<path d="M161 153.5h10.2l1.2 1.3-1.2 1.2h-10.2l-1.2-1.2z" fill="none" stroke="#000" stroke-width=".18"/>
<path d="M161 135.7h17.8l1.2 1.3-1.2 1.3h-17.8l-1.2-1.3z" fill-rule="evenodd" fill="#fff"/>
<path d="M161 135.7h17.8l1.2 1.3-1.2 1.3h-17.8l-1.2-1.3z" fill="none" stroke="#000" stroke-width=".18"/>
<path d="M161 138.3h12.7l1.3 1.2-1.3 1.3h-12.7l-1.2-1.3z" fill-rule="evenodd" fill="#fff"/>
<path d="M161 138.3h12.7l1.3 1.2-1.3 1.3h-12.7l-1.2-1.3z" fill="none" stroke="#000" stroke-width=".18"/>
<path d="M161 140.8h10.2l1.2 1.3-1.2 1.2h-10.2l-1.2-1.2z" fill-rule="evenodd" fill="#fff"/>
<g fill="none" stroke="#000" stroke-width=".18">
<path d="M108 138.5l2.1 2M108 136l2.1 2M108 130.9l2.1 2M108 128.4l2.1 2M108 125.8l2.1 2.1M108 123.3l2.1 2M110.1 138.5l-2.1 2M110.1 136l-2.1 2M110.1 130.9l-2.1 2M110.1 128.4l-2.1 2M110.1 125.8l-2.1 2.1M110.1 123.3l-2.1 2"/>
<path d="M158.7 128.4l2.1 2M158.7 130.9l2.1 2M158.7 133.4l2.1 2.1M160.8 128.4l-2.1 2M160.8 130.9l-2.1 2M160.8 133.4l-2.1 2.1M108 148.7l2.1 2M108 143.6l2.1 2M110.1 148.7l-2.1 2M110.1 143.6l-2.1 2M161 140.8h10.2l1.2 1.3-1.2 1.2h-10.2l-1.2-1.2zM108 161.3l2.1 2.1"/>
<path d="M110.1 161.3l-2.1 2.1M158.7 163.9l2.1 2M160.8 163.9l-2.1 2"/>
</g>
<g fill="none" stroke="#000" stroke-width=".25">
<path d="M114.1 68.5v5.1M81.1 91.3h10.2M81.1 86.3h10.2M81.1 88.8h10.2M114.1 81.2v5.1M50.7 119.2v5.1M158.5 106.6h2.5M159.8 106.6v2.5M239.9 134.5h2v5h-2zM240.9 131.9v2.6M240.9 139.5v2.6M71 177.6h2.5"/>
<path d="M157.2 182.7h5.1M158 183.4h3.5M158.7 184.2h2.1M159.5 184.9h.5M159.8 180.1v2.6"/>
</g>
<circle cx="50.7" cy="121.8" r=".51" fill="#fff"/>
<circle cx="50.7" cy="121.8" r=".51" fill="none" stroke="#000" stroke-width=".18"/>
<path d="M142 78.6h5.1" fill="none" stroke="#000" stroke-width=".25"/>
<circle cx="142" cy="78.6" r=".51" fill="#fff"/>
<circle cx="142" cy="78.6" r=".51" fill="none" stroke="#000" stroke-width=".18"/>
<path d="M256.1 111.6v2.6h5.1M256.1 116.7h5.1M256.1 119.2h5.1M253.6 139.5v5.1h10.1M258.7 139.5v2.6h5M261.2 121.8h-5.1v2.5M240.9 149.7v2.5h-7.6M253.6 147.1h10.1M253.6 149.7h10.1M263.7 152.2h-5v2.6" fill="none" stroke="#000" stroke-width=".25"/>
<circle cx="240.9" cy="149.7" r=".51" fill="#fff"/>
<circle cx="240.9" cy="149.7" r=".51" fill="none" stroke="#000" stroke-width=".18"/>
<path d="M220.6 144.6h2.6M220.6 152.2h2.6M261.2 175v2.6h5.1M238.4 180.1h10.1M258.7 180.1h7.6M258.7 185.2h7.6M266.3 187.7h-5.1v2.6" fill="none" stroke="#000" stroke-width=".25"/>
<circle cx="248.5" cy="180.1" r=".51" fill="#fff"/>
<circle cx="248.5" cy="180.1" r=".51" fill="none" stroke="#000" stroke-width=".18"/>
<path d="M248.5 177.6v2.5M238.4 185.2h10.1M238.4 182.7h10.1" fill="none" stroke="#000" stroke-width=".25"/>
<circle cx="248.5" cy="180.1" r=".51" fill="#fff"/>
<circle cx="248.5" cy="180.1" r=".51" fill="none" stroke="#000" stroke-width=".18"/>
<path d="M50.7 121.8h58.3M53.3 177.6h2.5M86.2 175h22.8M109 182.7h-12.6v5M109 180.1h-20.2v7.6" fill="none" stroke="#000" stroke-width=".25"/>
<circle cx="50.7" cy="121.8" r=".51" fill="#fff"/>
<circle cx="50.7" cy="121.8" r=".51" fill="none" stroke="#000" stroke-width=".18"/>
<path d="M142 76.1v5.1" fill="none" stroke="#000" stroke-width=".25"/>
<circle cx="142" cy="78.6" r=".51" fill="#fff"/>
<circle cx="142" cy="78.6" r=".51" fill="none" stroke="#000" stroke-width=".18"/>
<path d="M159.8 170v10.1" fill="none" stroke="#000" stroke-width=".25"/>
<circle cx="159.8" cy="172.5" r=".51" fill="#fff"/>
<circle cx="159.8" cy="172.5" r=".51" fill="none" stroke="#000" stroke-width=".18"/>
<circle cx="159.8" cy="175" r=".51" fill="#fff"/>
<circle cx="159.8" cy="175" r=".51" fill="none" stroke="#000" stroke-width=".18"/>
<circle cx="159.8" cy="177.6" r=".51" fill="#fff"/>
<circle cx="159.8" cy="177.6" r=".51" fill="none" stroke="#000" stroke-width=".18"/>
<path d="M159.8 109.1v12.7" fill="none" stroke="#000" stroke-width=".25"/>
<circle cx="159.8" cy="119.2" r=".51" fill="#fff"/>
<circle cx="159.8" cy="119.2" r=".51" fill="none" stroke="#000" stroke-width=".18"/>
<circle cx="159.8" cy="116.7" r=".51" fill="#fff"/>
<circle cx="159.8" cy="116.7" r=".51" fill="none" stroke="#000" stroke-width=".18"/>
<circle cx="159.8" cy="114.2" r=".51" fill="#fff"/>
<circle cx="159.8" cy="114.2" r=".51" fill="none" stroke="#000" stroke-width=".18"/>
<circle cx="159.8" cy="111.6" r=".51" fill="#fff"/>
<circle cx="159.8" cy="111.6" r=".51" fill="none" stroke="#000" stroke-width=".18"/>
<path d="M220.6 149.7h22.8" fill="none" stroke="#000" stroke-width=".25"/>
<circle cx="240.9" cy="149.7" r=".51" fill="#fff"/>
<circle cx="240.9" cy="149.7" r=".51" fill="none" stroke="#000" stroke-width=".18"/>
<path d="M220.6 147.1h22.8" fill="none" stroke="#000" stroke-width=".25"/>
<circle cx="240.9" cy="147.1" r=".51" fill="#fff"/>
<circle cx="240.9" cy="147.1" r=".51" fill="none" stroke="#000" stroke-width=".18"/>
<path d="M35.5 147.1h73.5" fill="none" stroke="#000" stroke-width=".25"/>
<circle cx="35.5" cy="147.1" r=".51" fill="#fff"/>
<circle cx="35.5" cy="147.1" r=".51" fill="none" stroke="#000" stroke-width=".18"/>
<path d="M240.9 142.1v2.5h-7.6M71 175h5.1M109 172.5v-2.5h-58.3v5h5.1" fill="none" stroke="#000" stroke-width=".25"/>
<circle cx="240.9" cy="144.6" r=".51" fill="#fff"/>
<circle cx="240.9" cy="144.6" r=".51" fill="none" stroke="#000" stroke-width=".18"/>
<path d="M240.9 144.6v2.5" fill="none" stroke="#000" stroke-width=".25"/>
<circle cx="240.9" cy="147.1" r=".51" fill="#fff"/>
<circle cx="240.9" cy="147.1" r=".51" fill="none" stroke="#000" stroke-width=".18"/>
<circle cx="240.9" cy="144.6" r=".51" fill="#fff"/>
<circle cx="240.9" cy="144.6" r=".51" fill="none" stroke="#000" stroke-width=".18"/>
<path d="M81.1 68.5v12.7h10.2v-2.6M258.7 182.7h7.6" fill="none" stroke="#000" stroke-width=".25"/>
<circle cx="81.1" cy="71" r=".51" fill="#fff"/>
<circle cx="81.1" cy="71" r=".51" fill="none" stroke="#000" stroke-width=".18"/>
<circle cx="81.1" cy="73.6" r=".51" fill="#fff"/>
<circle cx="81.1" cy="73.6" r=".51" fill="none" stroke="#000" stroke-width=".18"/>
<circle cx="81.1" cy="76.1" r=".51" fill="#fff"/>
<circle cx="81.1" cy="76.1" r=".51" fill="none" stroke="#000" stroke-width=".18"/>
<circle cx="81.1" cy="81.2" r=".51" fill="#fff"/>
<circle cx="81.1" cy="81.2" r=".51" fill="none" stroke="#000" stroke-width=".18"/>
<circle cx="35.5" cy="147.1" r=".51" fill="#fff"/>
<circle cx="35.5" cy="147.1" r=".51" fill="none" stroke="#000" stroke-width=".18"/>
<path d="M33.2 144.4l.5 .5-.7 .2z" fill="#fff"/>
<path d="M33.2 144.4l.5 .5-.7 .2z" fill="none" stroke="#000" stroke-width=".25"/>
<path d="M32.5 143.6l.5 .5-.8 .3z" fill="#fff"/>
<path d="M32.5 143.6l.5 .5-.8 .3zM33.5 143.1l-.9 .9M34.2 143.8l-.9 .9M34.2 142.8h2.6l-1.3 2.1zM34.2 144.9h2.6M35.5 144.6v2.5" fill="none" stroke="#000" stroke-width=".25"/>
<circle cx="35.5" cy="147.1" r=".51" fill="#fff"/>
<circle cx="35.5" cy="147.1" r=".51" fill="none" stroke="#000" stroke-width=".18"/>
<path d="M35.5 139.5v5.1" fill="none" stroke="#000" stroke-width=".25"/>
<path d="M33.2 162.1l.5 .5-.7 .3z" fill="#fff"/>
<path d="M33.2 162.1l.5 .5-.7 .3z" fill="none" stroke="#000" stroke-width=".25"/>
<path d="M32.5 161.3l.5 .6-.8 .2z" fill="#fff"/>
<path d="M35.5 157.3v7.6M32.5 161.3l.5 .6-.8 .2zM33.5 160.8l-.9 .9M34.2 161.6l-.9 .9M34.2 160.6h2.6l-1.3 2zM34.2 162.6h2.6" fill="none" stroke="#000" stroke-width=".25"/>
<g font-size="2.3">
<text x="23.7" y="3.3">1</text>
<text x="72.7" y="3.3">2</text>
<text x="121.9" y="3.3">3</text>
<text x="170.9" y="3.3">4</text>
<text x="220.1" y="3.3">5</text>
<text x="269.2" y="3.3">6</text>
<text x="318.3" y="3.3">7</text>
<text x="367.5" y="3.3">8</text>
<text x="1.7" y="36">A</text>
<text x="389.7" y="36">A</text>
<text x="65.2" y="64.2">J1</text>
<text x="112.7" y="65.5">5V</text>
<text x="140.1" y="62.9">3V3</text>
<text x="66.2" y="69.3">SHIELD</text>
<text x="66.2" y="71.8">SHIELD</text>
<text x="78.1" y="68">SH4</text>
<text x="78.1" y="70.5">SH3</text>
<text x="143" y="70.5">R8</text>
<text x="66.2" y="74.3">SHIELD</text>
<text x="66.2" y="76.9">SHIELD</text>
<text x="78.1" y="73.1">SH2</text>
<text x="78.1" y="75.6">SH1</text>
<text x="88.8" y="73.1">GND</text>
<text x="143" y="73.1">10K</text>
<text x="59.6" y="81.9">GND</text>
<text x="73.3" y="81.9">5</text>
<text x="78.1" y="80.7">5</text>
<text x="78.1" y="83.2">4</text>
<text x="107.8" y="81.9">100nF</text>
<text x="109" y="79.4">C3</text>
<text x="149.6" y="79.4">RST_STLINK</text>
<text x="62.1" y="89.6">D-</text>
<text x="62.1" y="87">D+</text>
<text x="62.1" y="84.5">ID</text>
<text x="73.2" y="84.5">4</text>
<text x="73.2" y="89.6">2</text>
<text x="73.3" y="87">3</text>
<text x="78.1" y="85.7">3</text>
<text x="78.1" y="88.3">2</text>
<text x="92.2" y="89.6">USB_DM</text>
<text x="93.8" y="87">USB_DP</text>
<text x="135.7" y="89.6">100nF</text>
<text x="136.9" y="87">C4</text>
<text x="59.6" y="92.1">VCC</text>
<text x="73.5" y="92.1">1</text>
<text x="78.1" y="90.8">1</text>
<text x="94.3" y="92.1">5V</text>
<text x="111.7" y="93.4">GND</text>
<text x="139.6" y="95.9">GND</text>
<text x="65" y="97.2">UJ2-MABH-4-SMT</text>
<text x="1.8" y="106.4">B</text>
<text x="48.9" y="106">3V3</text>
<text x="157.9" y="106">3V3</text>
<text x="253.6" y="106">Programierstecker</text>
<text x="389.8" y="106.4">B</text>
<text x="51.7" y="113.7">R3</text>
<text x="53.3" y="108.6">Sleep Mode</text>
<text x="254.3" y="108.6">3V3</text>
<text x="266.3" y="111.1">P1</text>
<text x="51.7" y="116.2">100K</text>
<text x="240.9" y="117.5">JSP_SWDIO</text>
<text x="240.9" y="120">JSP_SWCLK</text>
<text x="268" y="114.9">1</text>
<text x="268" y="117.5">2</text>
<text x="268" y="120">3</text>
<text x="268" y="122.5">4</text>
<text x="33.6" y="126.3">3V3</text>
<text x="51.7" y="128.9">R4</text>
<text x="51.7" y="131.4">100K</text>
<text x="162.3" y="127.6">NRST_STLINK</text>
<text x="239" y="128.9">3V3</text>
<text x="253.7" y="131.4">GND</text>
<text x="266.3" y="126.3">Header 4</text>
<text x="36.5" y="133.9">R1</text>
<text x="36.5" y="136.5">1000</text>
<text x="98.9" y="135.2">JTCK</text>
<text x="162.3" y="137.8">SWIM_RST_IN</text>
<text x="223.2" y="136.5">SWIM</text>
<text x="241.9" y="136.5">R11</text>
<text x="251.7" y="136.5">3V3</text>
<text x="257.3" y="136.5">5V</text>
<text x="38" y="141.6">D1</text>
<text x="48.3" y="141.6">GND</text>
<text x="162.3" y="140.3">SWIM_RST</text>
<text x="162.3" y="142.8">SWIM_IN</text>
<text x="224.2" y="142.8">R9</text>
<text x="228.2" y="142.8">220</text>
<text x="241.9" y="139">220</text>
<text x="268.8" y="139">P2</text>
<text x="270.6" y="142.8">1</text>
<text x="38" y="144.1">Grün</text>
<text x="162.3" y="147.9">SWIM</text>
<text x="210.5" y="145.4">SWIM_IN</text>
<text x="210.5" y="147.9">SWIM</text>
<text x="244.5" y="145.4">R1322</text>
<text x="270.6" y="145.4">2</text>
<text x="270.6" y="147.9">3</text>
<text x="36.5" y="151.7">R2</text>
<text x="36.5" y="154.2">1000</text>
<text x="97.3" y="153">USB_DM</text>
<text x="98.9" y="155.5">USB_DP</text>
<text x="162.3" y="150.4">SWIM_IN</text>
<text x="162.3" y="153">SWIM_IN</text>
<text x="162.3" y="155.5">SWIM</text>
<text x="202.9" y="153">SWIM_RST_IN</text>
<text x="207.9" y="150.4">SWIM_RST</text>
<text x="224.4" y="155.5">R10220</text>
<text x="244.5" y="152.7">R14</text>
<text x="249" y="152.7">22</text>
<text x="270.6" y="150.4">4</text>
<text x="270.6" y="153">5</text>
<text x="38" y="159.3">D2</text>
<text x="38" y="161.9">Orange</text>
<text x="93.8" y="158.1">JSP_SWDIO</text>
<text x="93.8" y="160.6">JSP_SWCLK</text>
<text x="162.3" y="160.6">JTMS</text>
<text x="162.3" y="158.1">SWDIO_IN</text>
<text x="256.2" y="161.9">GND</text>
<text x="268.8" y="156.8">SWIM</text>
<text x="65.9" y="166.9">Clock</text>
<text x="162.3" y="163.1">JTCK</text>
<text x="33.1" y="172">GND</text>
<text x="60.6" y="172">Y1</text>
<text x="78.6" y="173.5">R5</text>
<text x="93.8" y="168.2">RST_STLINK</text>
<text x="259.3" y="172">3V3</text>
<text x="1.8" y="176.8">C</text>
<text x="57.8" y="177.1">2</text>
<text x="58" y="174.5">1</text>
<text x="68" y="174.5">3</text>
<text x="68" y="177.1">4</text>
<text x="78.6" y="178.1">390</text>
<text x="227" y="178.3">SWDIO_IN</text>
<text x="239.6" y="175.8">R12100</text>
<text x="249.5" y="178.3">R1522</text>
<text x="271.3" y="174.5">P3</text>
<text x="273.1" y="178.3">1</text>
<text x="389.8" y="176.8">C</text>
<text x="55.5" y="181.9">C1</text>
<text x="55.5" y="184.4">22 pF</text>
<text x="60.6" y="180.9">XTAL3</text>
<text x="75.8" y="181.9">C2</text>
<text x="75.8" y="184.4">22 pF</text>
<text x="221.9" y="183.4">NRST_STLINK</text>
<text x="228.2" y="180.9">JTMS</text>
<text x="228.2" y="186">JTCK</text>
<text x="248.5" y="182.2">R16</text>
<text x="256.1" y="182.2">22</text>
<text x="273.1" y="180.9">2</text>
<text x="273.1" y="183.4">3</text>
<text x="273.1" y="186">4</text>
<text x="157.3" y="187.2">GND</text>
<text x="249.8" y="188.5">R1722</text>
<text x="273.1" y="188.5">5</text>
<text x="50.8" y="192.3">GND</text>
<text x="71.1" y="192.3">GND</text>
<text x="89.8" y="192.3">R6</text>
<text x="89.8" y="194.8">10K</text>
<text x="97.4" y="192.3">R7</text>
<text x="97.4" y="194.8">10K</text>
<text x="258.7" y="197.4">GND</text>
<text x="271.3" y="192.3">SWD</text>
<text x="101.4" y="199.9">Boot Mode</text>
<text x="86.3" y="205">GND</text>
<text x="93.9" y="205">GND</text>
<text x="1.7" y="247.2">D</text>
<text x="389.7" y="247.2">D</text>
<text x="300.5" y="258.3">Title</text>
<text x="300.5" y="265.9">Size</text>
<text x="301.8" y="269.7">A3</text>
<text x="313.2" y="265.9">Number</text>
<text x="363.9" y="265.9">Revision</text>
<text x="300.5" y="273.5">Date:</text>
<text x="311.9" y="273.5">12.28.2019</text>
<text x="351.2" y="273.5">Sheet</text>
<text x="358" y="273.5">of</text>
<text x="23.7" y="279.8">1</text>
<text x="72.7" y="279.8">2</text>
<text x="121.9" y="279.8">3</text>
<text x="170.9" y="279.8">4</text>
<text x="220.1" y="279.8">5</text>
<text x="269.2" y="279.8">6</text>
<text x="300.5" y="276">File:</text>
<text x="311.9" y="276">C:\Users\..\Bootloader.SchDoc</text>
<text x="318.3" y="279.8">7</text>
<text x="351.2" y="276">Drawn By:</text>
<text x="367.5" y="279.8">8</text>
</g>
<g font-size="1.8">
<text x="109.4" y="107.2">STM32F103C8T6</text>
<text x="114.8" y="104.6">CR1</text>
<text x="113.7" y="113.8">3</text>
<text x="113.7" y="111.2">2</text>
<text x="118.4" y="112.3">PC13-TAMPER-RTC</text>
<text x="145.7" y="112.3">VBAT</text>
<text x="154.2" y="113.8">24</text>
<text x="154.2" y="111.2">1</text>
<text x="113.7" y="116.3">4</text>
<text x="118.4" y="117.3">PC15-OSC32_OUT</text>
<text x="118.4" y="114.8">PC14-OSC32_IN</text>
<text x="144.6" y="119.9">VDD_3</text>
<text x="144.6" y="117.3">VDD_2</text>
<text x="144.8" y="114.8">VDD_1</text>
<text x="154.2" y="118.9">48</text>
<text x="154.2" y="116.3">36</text>
<text x="112.7" y="121.4">10</text>
<text x="112.9" y="123.9">11</text>
<text x="118.4" y="124.9">PA1</text>
<text x="118.4" y="122.4">PA0-WKUP</text>
<text x="145.3" y="122.4">VDDA</text>
<text x="154.2" y="121.4">9</text>
<text x="112.7" y="131.5">14</text>
<text x="112.7" y="129">13</text>
<text x="112.7" y="126.5">12</text>
<text x="118.4" y="130">PA3</text>
<text x="118.4" y="127.5">PA2</text>
<text x="147" y="127.5">PB0</text>
<text x="147.3" y="130">PB1</text>
<text x="154.2" y="131.5">39</text>
<text x="154.2" y="129">19</text>
<text x="154.2" y="126.5">18</text>
<text x="112.7" y="136.6">16</text>
<text x="112.7" y="134.1">15</text>
<text x="118.4" y="137.6">PA6</text>
<text x="118.4" y="135.1">PA5</text>
<text x="118.4" y="132.6">PA4</text>
<text x="147" y="137.6">PB5</text>
<text x="147" y="135.1">PB4</text>
<text x="147" y="132.6">PB3</text>
<text x="154.2" y="136.6">41</text>
<text x="154.2" y="134.1">40</text>
<text x="112.7" y="139.2">17</text>
<text x="118.4" y="140.2">PA7</text>
<text x="147" y="142.7">PB7</text>
<text x="147" y="140.2">PB6</text>
<text x="154.2" y="141.7">43</text>
<text x="154.2" y="139.2">42</text>
<text x="112.7" y="146.8">30</text>
<text x="112.7" y="144.2">29</text>
<text x="112.9" y="149.3">31</text>
<text x="118.4" y="147.8">PA9</text>
<text x="118.4" y="145.2">PA8</text>
<text x="147" y="147.8">PB8</text>
<text x="154.2" y="149.3">46</text>
<text x="154.2" y="146.8">45</text>
<text x="112.7" y="154.4">33</text>
<text x="112.7" y="151.8">32</text>
<text x="118.4" y="155.4">PA12</text>
<text x="118.4" y="152.8">PA11</text>
<text x="118.4" y="150.3">PA10</text>
<text x="146" y="152.8">PB10</text>
<text x="146.3" y="155.4">PB11</text>
<text x="147" y="150.3">PB9</text>
<text x="154.2" y="154.4">22</text>
<text x="154.2" y="151.8">21</text>
<text x="112.7" y="162">38</text>
<text x="112.7" y="159.4">37</text>
<text x="112.7" y="156.9">34</text>
<text x="118.4" y="160.5">PA14</text>
<text x="118.4" y="157.9">PA13</text>
<text x="146" y="160.5">PB13</text>
<text x="146" y="157.9">PB12</text>
<text x="154.2" y="162">27</text>
<text x="154.2" y="159.4">26</text>
<text x="154.2" y="156.9">25</text>
<text x="113.7" y="167.1">7</text>
<text x="118.4" y="163">PA15</text>
<text x="146" y="165.5">PB15</text>
<text x="146" y="163">PB14</text>
<text x="154.2" y="164.5">28</text>
<text x="113.7" y="172.1">5</text>
<text x="118.4" y="168.1">NRST</text>
<text x="118.4" y="173.1">PD0-OSC_IN</text>
<text x="145.1" y="173.1">VSS_1</text>
<text x="145.5" y="170.6">VSSA</text>
<text x="154.2" y="172.1">23</text>
<text x="154.2" y="169.6">8</text>
<text x="112.7" y="179.7">44</text>
<text x="113.7" y="174.7">6</text>
<text x="118.4" y="175.7">PD1-OSC_OUT</text>
<text x="144.8" y="178.2">VSS_3</text>
<text x="144.8" y="175.7">VSS_2</text>
<text x="154.2" y="177.2">47</text>
<text x="154.2" y="174.7">35</text>
<text x="112.7" y="182.3">20</text>
<text x="118.4" y="180.8">BOOT0</text>
<text x="118.4" y="183.3">PB2</text>
</g>
</svg>
